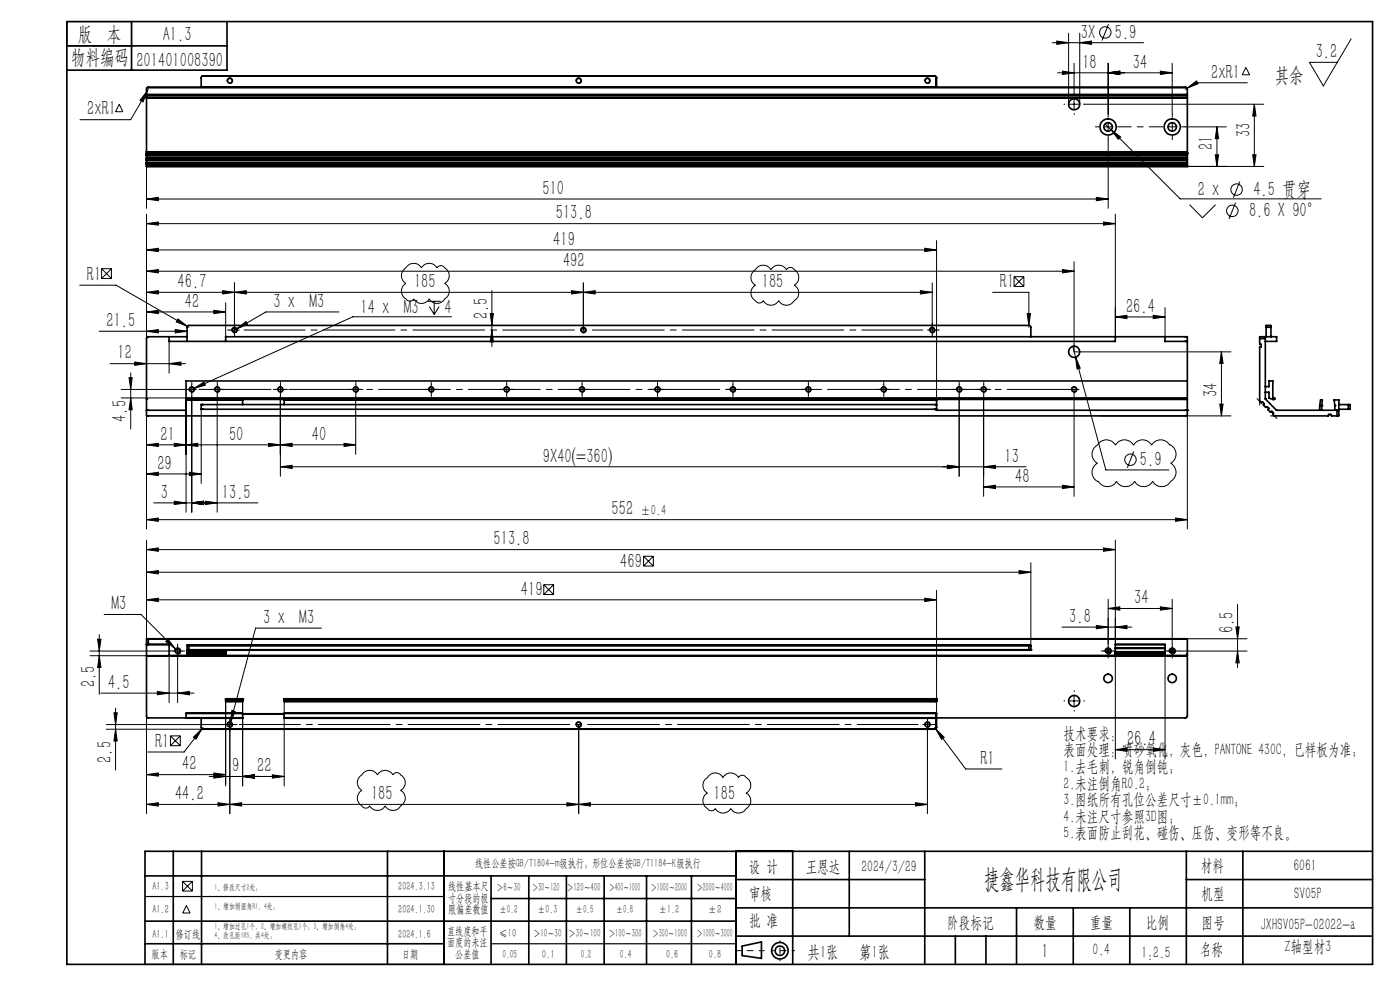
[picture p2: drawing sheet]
<svg xmlns="http://www.w3.org/2000/svg" width="297mm" height="210mm" viewBox="0 0 297 210" stroke-linecap="round" stroke-linejoin="round" font-family="sans-serif">
<g fill="none" stroke="#000" stroke-width=".21">
<path d="M31.3 19.3l-1 2.3-.6-.3zM31.3 19.3l-3.6 6.1h-10.7M31.5 18.9l-.2 .4M48.2 17.3a.59 .59 0 0 1 .5-.8 .59 .59 0 0 1 .6 .7 .59 .59 0 0 1-.7 .5M122.2 17.3a.6 .6 0 0 1 .5-.8 .6 .6 0 0 1 .6 .7 .6 .6 0 0 1-.7 .5M196.2 17.3a.59 .59 0 0 1 .5-.8 .59 .59 0 0 1 .6 .7 .59 .59 0 0 1-.7 .5M223.2 9.1h19.4M224.2 8.7l2.5 .4-2.5 .3zM224.4 15.4h24.3M225.4 15.1l2.5 .3-2.5 .4zM226.7 7v15.1M227.9 13.4v6.5"/>
<path d="M229.1 9.1l2.5-.4v.7zM229.1 7v15.1M235.1 15.4l2.5-.3v.7zM235.1 13.4v10.8M235.2 5.1l-1.4 3.5M246.2 15.1l2.5 .3-2.5 .4zM248.7 13.4v10.8M251.8 18.7l2-1.5 .4 .6zM251.8 18.7l-.3 .2M264.3 14.3l.8 1.6h-1.6zM264.6 17.6h-10.8l-2 1.1M286.6 8.2l-5.9 10-2.9-5h5.9"/>
<path d="M25.3 22.1l.8 1.6h-1.6zM31.1 32.2v12M226.9 22.1h2M227.9 21.1v2M230 22.1h38.1M234.1 26.9h2M234.4 26.3l1.3 1.2M235.1 25.9v2M235.1 29.6v14.6M235.7 27.5l2 1.6-.5 .5zM235.7 27.5l14.7 14.7h29.9M251.4 26.9h8.8"/>
<path d="M251.9 35.3h16.2M257.8 32.8h.7l-.3 2.5zM258.2 26.9v8.4M258.2 26.9l.3 2.5h-.7zM263 38.5l-1.3 3.4M265.7 32.8h.8l-.4 2.5zM266.1 22.1v13.2M266.1 22.1l.4 2.5h-.8zM21.6 59.1h2M21.6 57v2.1M21.6 57h2M21.6 57l2 2.1"/>
<path d="M23.6 57v2.1M23.6 57l-2 2.1M31.1 57.5l2.5-.3v.7zM31.1 57.5h196.8M31.1 47.4l2.5-.3v.7zM31.1 53l2.5-.3v.7zM31.1 45.4v26.4M31.1 47.4h205.5M31.1 53h167.6M31.1 42.2l2.5-.3v.7zM31.1 42.2h204M49.7 60v11"/>
<path d="M85.9 56.9a1.99 1.99 0 0 1 3.5-.1 1.89 1.89 0 0 1 3.3 0 1.05 1.05 0 0 1 1.8 .1 1.86 1.86 0 0 1-.2 3.2 1.96 1.96 0 0 1-.1 3.5 1.86 1.86 0 0 1-3.1-.2 1.86 1.86 0 0 1-3.3 0l-.1 .1a1.07 1.07 0 0 1-1.8-.2 1.9 1.9 0 0 1 .2-3.2 1.88 1.88 0 0 1-.2-3.2zM123.8 60v10M159.8 57.6l.3-.3a1.99 1.99 0 0 1 3.4-.1 1.89 1.89 0 0 1 3.3 0 1.05 1.05 0 0 1 1.9 .1 1.9 1.9 0 0 1-.2 3.2 1.99 1.99 0 0 1-.1 3.5 1.86 1.86 0 0 1-3.2-.2 1.86 1.86 0 0 1-3.3 0v.1a1.07 1.07 0 0 1-1.8-.2 1.9 1.9 0 0 1 .2-3.2 1.89 1.89 0 0 1-.5-2.9zM196.2 52.7l2.5 .3-2.5 .4zM197.8 60v10M198.7 51v34.9M215.1 58.7v2.1M215.1 58.7h2.1M215.1 58.7l2.1 2.1M217.2 58.7v2.1M217.2 58.7l-2.1 2.1M225.4 57.2l2.5 .3-2.5 .4z"/>
<path d="M227.9 55.5v19.1h33.2M232.6 41.9l2.5 .3-2.5 .4zM234.1 47.1l2.5 .3-2.5 .4zM236.6 45.4v26M252.3 43.4l2.8 2.8 2.8-2.8M262.1 43l-1.4 3.5M16.9 60.5h7.7l15.1 8.7M21 70.3h18.7M23.4 77.1h16M27.7 79.1v11.9M28.6 76.8l2.5 .3-2.5 .4zM31.1 66.2l2.5-.4v.7z"/>
<path d="M31.1 70.3l2.5-.4v.7zM31.1 62l2.5-.3v.7zM31.1 66.2h16.8M31.1 62h166.7M35.9 77.1l2.5-.3v.7zM35.9 72.5v6.7M37.2 69.9l2.5 .4-2.5 .3zM37.7 67.7l2 1.5-2.3-.9zM39.7 69.2l.4 .2M45.4 65.8l2.5 .4-2.5 .3zM47.2 61.7l2.5 .3-2.5 .4zM47.9 64.2v7.2"/>
<path d="M48.8 70h2M49.2 70.2a.6 .6 0 0 1 .5-.8 .6 .6 0 0 1 .7 .7 .6 .6 0 0 1-.8 .5M49.7 62l2.5-.3v.7zM50.2 69.8l2-1.6 .3 .6zM50.2 69.8l-.9 .5M71.9 66.2h-15.5l-6.2 3.6M90.7 63.9h2.8M91.1 65l1 1.7M92.1 63.9v2.8M93.2 65l-1.1 1.7M95.8 67.2h-20.9l-33.8 15.2M104 66.5h.7l-.3 2.5z"/>
<path d="M104.4 70l.3 2.5h-.7zM104.4 61.7v11.8M121.2 61.7l2.6 .3-2.6 .4zM123.2 70.2a.6 .6 0 0 1 .5-.8 .6 .6 0 0 1 .7 .7 .6 .6 0 0 1-.8 .5M123.8 62l2.5-.3v.7zM195.3 61.7l2.5 .3-2.5 .4zM197.2 70.2a.61 .61 0 0 1 .5-.8 .61 .61 0 0 1 .7 .7 .61 .61 0 0 1-.8 .5M210.6 62h7.7v7.4M215.1 60.8h2.1M217.9 66.5h.7l-.3 2.5zM227.6 73.5l.6 2.3M228.2 75.8l1 2.3-.7 .2z"/>
<path d="M228.2 75.8l6.4 23.9h13.4M236.6 67.2l2.5-.3v.7zM236.6 67.2h10.6M244.7 66.9l2.5 .3-2.5 .4zM247.2 65.3v6.1M259.1 74.6v13.6M259.1 74.6l.4 2.5h-.7zM25.7 82.6h13.5M25.7 84.4h13.8M27.4 80.1h.6l-.3 2.5zM27.7 84.4l.3 2.5h-.6zM31.1 94.4l2.5-.4v.7z"/>
<path d="M31.1 87v25.2M31.1 94.4h44.4M37 94l2.5 .4-2.5 .3zM39.5 94.4l2.5-.4v.7zM39.5 84.7v23.9M39.7 82.6h2M40.1 82.8a.6 .6 0 0 1 .5-.8 .6 .6 0 0 1 .7 .7 .6 .6 0 0 1-.8 .5M40.7 84.1v24.5M40.7 81.6v2M41.1 82.4l2.2-1.3 .3 .6zM41.1 82.4l-.9 .4M42.7 86.8v15.7"/>
<path d="M45.5 82.8a.6 .6 0 0 1 .5-.8 .6 .6 0 0 1 .7 .7 .6 .6 0 0 1-.8 .5M46.1 84.1v24.5M57 94l2.5 .4-2.5 .3zM58.9 82.8a.61 .61 0 0 1 .5-.8 .61 .61 0 0 1 .7 .7 .61 .61 0 0 1-.8 .5M59.5 94.4l2.5-.4v.7zM59.5 84.1v16.9M59.5 99l2.5-.3v.7zM73 94l2.5 .4-2.5 .3zM74.9 82.8a.6 .6 0 0 1 .5-.8 .6 .6 0 0 1 .7 .7 .6 .6 0 0 1-.8 .5M75.5 84.1v12.3M90.9 82.8a.6 .6 0 0 1 .5-.8 .6 .6 0 0 1 .7 .7 .6 .6 0 0 1-.8 .5M106.9 82.8a.61 .61 0 0 1 .5-.8 .61 .61 0 0 1 .7 .7 .61 .61 0 0 1-.8 .5"/>
<path d="M122.9 82.8a.6 .6 0 0 1 .5-.8 .6 .6 0 0 1 .7 .7 .6 .6 0 0 1-.8 .5M138.9 82.8a.61 .61 0 0 1 .5-.8 .61 .61 0 0 1 .7 .7 .61 .61 0 0 1-.8 .5M154.9 82.8a.6 .6 0 0 1 .5-.8 .6 .6 0 0 1 .7 .7 .6 .6 0 0 1-.8 .5M170.9 82.8a.61 .61 0 0 1 .5-.8 .61 .61 0 0 1 .7 .7 .61 .61 0 0 1-.8 .5M186.9 82.8a.6 .6 0 0 1 .5-.8 .6 .6 0 0 1 .7 .7 .6 .6 0 0 1-.8 .5M201 98.7l2.5 .3-2.5 .4zM202.9 82.8a.61 .61 0 0 1 .5-.8 .61 .61 0 0 1 .7 .7 .61 .61 0 0 1-.8 .5M203.5 84.1v16.9M208.1 82.8a.6 .6 0 0 1 .5-.8 .6 .6 0 0 1 .7 .7 .6 .6 0 0 1-.8 .5M208.7 99l2.5-.3v.7zM208.7 84.1v21.2M217.7 99h-158.2"/>
<path d="M227.3 82.8a.6 .6 0 0 1 .5-.8 .6 .6 0 0 1 .7 .7 .6 .6 0 0 1-.8 .5M227.9 82.6v22.7M232.2 95l.4-.5a2.3 2.3 0 0 1 4-.1 2.2 2.2 0 0 1 3.9 0 2.17 2.17 0 0 1 3.8 0 2.2 2.2 0 0 1 3.8 0 2.15 2.15 0 0 1 1.4 1.9 2.15 2.15 0 0 1-1.1 2 2.27 2.27 0 0 1-.2 4 2.21 2.21 0 0 1-3.7-.2 2.17 2.17 0 0 1-3.8 0 2.2 2.2 0 0 1-3.8 0 2.2 2.2 0 0 1-3.9 0 2.12 2.12 0 0 1-1.3-1.8 2.12 2.12 0 0 1 1.1-2 2.2 2.2 0 0 1-.6-3.3zM233.4 88.2h27.7M240.5 95.8l-1.4 3.4M251.9 84.7v27.5M258.8 85.7h.7l-.4 2.5zM266.7 84.6l.5 .6M267.2 85.1v.8M269.5 88.2h.9M270.3 88.2l.6 .6M31.1 100.5l2.5-.3v.7z"/>
<path d="M31.1 100.5h11.6M31.1 116.6l2.5-.4v.7zM31.1 114.6v22.1M31.1 116.6h205.5M31.1 110.2l2.5-.3v.7zM31.1 110.2h220.8M32.6 106.7h22.1M37 106.3l2.5 .4-2.5 .3zM40.2 100.2l2.5 .3-2.5 .4zM40.7 106.7l2.5-.4v.7zM43.6 106.3l2.5 .4-2.5 .3zM136.5 118v2.1"/>
<path d="M136.5 118h2.1M136.5 118l2.1 2.1M138.6 118v2.1M138.6 118l-2.1 2.1M208.7 103.3l2.5-.4v.7zM208.7 103.3h19.2M218.7 119.4v17.6M225.4 102.9l2.5 .4-2.5 .3zM234.1 116.2l2.5 .4-2.5 .3zM236.6 114.6v22.1M249.4 109.9l2.5 .3-2.5 .4zM19.1 139.1h16.8v9.9"/>
<path d="M19.1 138.1h17.1M20.7 135.6h.7l-.3 2.5zM21.1 139.1l.3 2.5h-.7zM21.1 134.6v12.7M22.1 130.3h7.8l8.3 8.3M31.1 127.2l2.5-.3v.7zM31.1 121.4l2.5-.4v.7zM31.1 127.2h167.6M31.1 121.4h187.6M35.7 135.6l1.5 2-2-1.5zM36.7 138.1h2M37 138.3a.7 .7 0 0 1 .6-.9 .7 .7 0 0 1 .8 .8 .7 .7 0 0 1-.9 .6"/>
<path d="M37.7 139.6v9.4M37.7 137.1v2M68.2 133.2h-14l-5.3 20M115.4 126.1h2M115.4 124v2.1M115.4 124h2M115.4 124l2 2.1M117.4 124v2.1M117.4 124l-2 2.1M136.5 120.1h2.1M196.2 126.9l2.5 .3-2.5 .4zM198.7 125.2v26.2"/>
<path d="M216.2 121l2.5 .4-2.5 .3zM225.3 133h14.8M232.6 132.7l2.5 .3-2.5 .4zM234.1 138.1h2M234.4 138.3a.71 .71 0 0 1 .6-.9 .71 .71 0 0 1 .8 .8 .71 .71 0 0 1-.9 .6M235.1 129.1l2.5-.4v.7zM235.1 127.1v9.5M235.1 137.1v2M235.1 129.1h13.6M236.6 139.1v21.9M236.6 133l2.5-.3v.7zM246.2 128.7l2.5 .4-2.5 .3z"/>
<path d="M247.2 139.1v21.9M247.7 138.1h2M248 138.3a.7 .7 0 0 1 .6-.9 .7 .7 0 0 1 .8 .8 .7 .7 0 0 1-.9 .6M248.7 127.1v9.5M248.7 137.1v2M250.2 138.1h14.3M251.9 135.5h12.6M262.2 133h.7l-.4 2.5zM262.5 138.1l.4 2.5h-.7zM262.5 128.2v13.4M21.4 147h19.8M22.5 153.7h27.8"/>
<path d="M22.5 154.7h20.6M24.2 151.2h.7l-.4 2.5zM24.5 154.7l.4 2.5h-.7zM24.5 150.2v13.2M31.1 151.9v20.7M33.4 146.7l2.5 .3-2.5 .4zM36.2 158.2h2M36.2 156.1v2.1M36.2 156.1h2M36.2 156.1l2 2.1M37.7 147l2.5-.3v.7zM38.2 156.1v2.1"/>
<path d="M38.2 156.1l-2 2.1M41 156.4l1.8-1.8-1.2 2.2zM42.8 154.6l-3.7 4.9h-7.8M43.1 154.3l-.3 .3M47.9 148.8v17.9M48.2 153.8a.6 .6 0 0 1 .6-.7 .6 .6 0 0 1 .6 .7 .6 .6 0 0 1-.8 .5M48.8 152.7v19.9M48.9 153.2l-.3 1M49.2 150.7l.7 .2-1 2.3zM51.5 148.4v18.3M60.3 148.8v17.9M122.2 153.8a.61 .61 0 0 1 .5-.7 .61 .61 0 0 1 .7 .7 .61 .61 0 0 1-.8 .5"/>
<path d="M122.8 153.7v18.9M196.2 153.8a.6 .6 0 0 1 .5-.7 .6 .6 0 0 1 .7 .7 .6 .6 0 0 1-.8 .5M196.7 153.7v18.9M198.3 154.3l.2 .3M198.5 154.6l1.8 1.8-.6 .4zM198.5 154.6l6.4 8.5h7.6M226.9 148.7h2M227.9 147.7v2M236.6 159l2.5-.3v.7zM236.6 159h10.6M244.7 158.7l2.5 .3-2.5 .4zM31.1 170.6l2.5-.3v.7z"/>
<path d="M31.1 170.6h165.6M31.1 164.3l2.5-.3v.6zM31.1 164.3h16.8M44.4 164.7h15.9M45.4 164.4l2.5 .3-2.5 .4zM45.4 164l2.5 .3-2.5 .3zM46.2 170.3l2.6 .3-2.6 .4zM48.8 170.6l2.5-.3v.7zM51.5 164.7l2.5-.3v.7zM57.8 164.4l2.5 .3-2.5 .4zM76.3 164.7l.3-.2a1.98 1.98 0 0 1 3.5-.1 1.86 1.86 0 0 1 3.3 0 1.02 1.02 0 0 1 1.8 .1 1.86 1.86 0 0 1-.2 3.2 1.96 1.96 0 0 1-.1 3.4 1.9 1.9 0 0 1-3.2-.2 1.89 1.89 0 0 1-3.3 0 1.02 1.02 0 0 1-1.8-.1 1.87 1.87 0 0 1 .2-3.1 1.89 1.89 0 0 1-.5-3zM120.3 170.3l2.5 .3-2.5 .4z"/>
<path d="M122.8 170.6l2.5-.3v.7zM149.6 165.3l.3-.2a1.92 1.92 0 0 1 3.5-.1 1.89 1.89 0 0 1 3.3 0 1.02 1.02 0 0 1 1.8 .1 1.86 1.86 0 0 1-.2 3.1 1.96 1.96 0 0 1-.1 3.5 1.9 1.9 0 0 1-3.2-.2 1.89 1.89 0 0 1-3.3 0 1.02 1.02 0 0 1-1.8-.1 1.87 1.87 0 0 1 .2-3.2 1.9 1.9 0 0 1-.5-2.9zM194.2 170.3l2.5 .3-2.5 .4zM38.7 189h2.1M38.7 187v2M38.7 187h2.1M38.7 187l2.1 2M39.5 192.1l.8 1.6h-1.5zM40.8 187v2M40.8 187l-2.1 2"/>
<circle cx="234.5" cy="6.9" r="1.21"/>
<circle cx="261.4" cy="44.7" r="1.22"/>
<circle cx="262.3" cy="40.2" r="1.21"/>
<circle cx="239.8" cy="97.5" r="1.21"/>
</g>
<g fill="none" stroke="#000" stroke-width=".35">
<path d="M14.2 4.6h277v200h-277zM14.2 9.7h34M27.9 4.6v10.3M31.2 18.6l-.1 .2v1.2M31.2 18.6h220.5M42.7 18.5h.1M42.7 18.5h155.9M42.9 16.1l-.2 .3v2.1M42.9 16.1h155.4M43.1 16.1h-.2M48.2 4.6v10.3h-34M198.3 16.1l.3 .3"/>
<path d="M198.3 16.1h.1M198.3 16.1l.3 .2M198.6 18.5h.1M198.6 16.4l.1 .1M198.6 16.4v2.1M198.6 16.3v.1M198.6 16.3l.1 .2M198.7 16.5v2M251.7 18.6l.2 .3v1.1M31.1 32.2h220.8zM31.1 20.7v.1M31.1 20v.1"/>
<path d="M31.1 20.6v.1M31.1 20.1v.1M31.1 32.5h.1M31.1 32.9v.1M31.1 32.7v.1M31.1 33.9v.1M31.1 33.7v.1M31.1 34.5h220.8zM31.1 34.9v.1M31.1 34.7v.1M31.1 35.3h.1M31.1 20.2v.4"/>
<path d="M31.1 20.8v11.9M31.1 32.8v.1M31.1 33v.7M31.1 33.8v.1M31.1 34v.7M31.1 34.8v.1M31.1 35v.3M31.1 32.5h220.8M31.1 33.5h220.8M31.1 20.8h220.8M31.1 20.7h220.8M31.1 20.1h220.8"/>
<path d="M31.1 20h220.8M31.1 20.6h220.8M31.1 20.2h220.8M31.1 32.7h220.8M31.1 33h220.8M31.1 32.9h220.8M31.1 32.8h220.8M31.1 33.7h220.8M31.1 34h220.8M31.1 33.9h220.8M31.1 33.8h220.8M31.1 34.7h220.8"/>
<path d="M31.1 35h220.8M31.1 34.9h220.8M31.1 35.3h220.8M31.1 34.8h220.8M251.9 20.7v.1M251.9 20v.1M251.9 20.6v.1M251.9 20.1v.1M251.9 32.5h.1M251.9 32.9v.1M251.9 32.7v.1M251.9 33.5h.1"/>
<path d="M251.9 33.9v.1M251.9 33.7v.1M251.9 34.9v.1M251.9 34.7v.1M251.9 35.3h.1M251.9 20.2v.4M251.9 20.8v11.9M251.9 32.8v.1M251.9 33v.7M251.9 33.8v.1M251.9 34v.7M251.9 34.8v.1"/>
<path d="M251.9 35v.3M35.9 71.4v.1M35.9 72.4h.1M35.9 72.4v.1M35.9 72.4h200.7M35.9 71.5v.9M39.7 71.4l-8.5 .1-.1 16.7h.1M39.7 71.4v.1M39.7 72.4h.1M47.9 72.4h.1M47.9 71.4v.1M47.9 71.4h.1"/>
<path d="M47.9 71.4h203.7M47.9 71.5v.9M218.7 71.4v-2l-.3-.4h-178.4l-.3 .3v3.1M236.6 72.4h.1M236.6 71.4v.1M236.6 72.4v.1M236.6 71.5v.9M247.2 72.4h.1M247.2 71.4v.1M247.2 72.4v.1M247.2 72.4h4.4M247.2 71.5v.9"/>
<path d="M251.5 72.4h.1M251.6 71.4l-.1 .1M251.6 71.4h.3v13M251.6 72.4l.3 .1M267.2 71.8v1.2l.3 .1v.5l-.3 .1v11.5l.3 .2 .4-.1 .3 .3-.2 .4 .5 .4 .4-.1 .3 .3-.2 .4 .5 .4 .3-.1 .4 .3-.2 .3 .3 .3h11.5l.1-.3h.5l.1 .3h1.1M267.2 71.8l.1-.4h3.5v1l-2.4 .1M267.2 71.8h1.2M268.4 71.4v.4M268.4 71.8v12.8M268.6 69.4v2M268.6 69.4v-.4h1v.4M268.6 69.4h1"/>
<path d="M269.6 71.4h.1M269.6 69.4v2M31.1 87h.1M31.1 84.6h.1M31.2 88.2h220.5M31.5 88.2h-.3M39.5 84.8v.1M39.5 84.9v2.1h-8.4M39.5 84.4v.3h212.4M39.5 84.4h.1M39.5 80.8v3.6M39.5 80.8h.1"/>
<path d="M39.5 84.4h212.4M39.5 80.8h212.4M39.5 84.8h12M42.7 86.8h.2M42.7 85.8h.2M42.7 86.8h.1M42.7 85.8h.1M42.7 85.8v1M42.9 85.8l155.8 .1M42.9 85.8l.2 .1M43.1 86.8h-.2M51.5 85.8h.1"/>
<path d="M51.5 84.8v.1M51.5 84.9v.9M60.3 85.8h.1M60.3 84.8h138.3l.1 1.1M60.3 84.8v.1M60.3 84.9v.9M198.6 87h53.3M198.7 86.7l-155.8 .1M198.7 86.7v.3M198.7 87h.1M198.7 85.9v.8M251.5 88.2h.2"/>
<path d="M251.9 84.4v3.8h-.2M251.9 87h.1M251.9 84.4h.1M251.9 80.8h.1M268.4 84.6l2.4 2.4h12.8M268.4 84.6h.1M268.4 83.2h.8v1.2l.8 .3M270 80.8h-.8v1.2h-.8M270 80.8v3.6h.4v.3h-.4M270 84.7h.1M270 80.8h.1M280 86l-.1 1"/>
<path d="M280 86h.1M280.4 86h.1M280.4 86v1M280.5 84.8h-.4l-.1 1.2M280.5 84.9h.1M280.5 84.9l-.1 1.1M283.1 84.8h.1M283 84.9l.2 1.1M283.1 84.8h.9M283.2 86l-.1 1M283.2 86h.1M283.6 87h.4"/>
<path d="M283.6 87v1.2M284 84.9v3.3h-.4M284 84.9h.1M284 85.8h2M286 86.8h-2M286 85.8h.4v1h-.4M286 85.8v1M31.1 136.7h.4M31.1 139.1h.1M31.1 139.1h220.8M31.1 136.7h4.8M31.2 135.5l220.7 .1"/>
<path d="M31.2 135.5l.3 .1M31.2 135.5h-.1l.1 16.7 20.3 .1M31.5 136.7h4.4v2.4M31.5 135.6h220.4M31.5 135.6v1.1M35.9 139.1h.1M35.9 139.1h3.8M39.7 136.9h.4M39.7 137.9h.1M39.7 136.9h.1M39.7 139.1h.1M39.7 136.9v2.2"/>
<path d="M39.7 136.9h178.9M39.7 138.3h8.2M39.7 138.7h8.2M39.7 138.2h8.2M39.7 138.4h8.2M39.8 137.9h178.5M40.1 137.8l-.3 .1M40.1 136.9v.9M40.1 136.9h178.2M40.1 137.8h178.2M47.9 137.9h.1M47.9 139.1h.1"/>
<path d="M47.9 137.9v1.2M47.9 137.9h170.7M47.9 139.1h188.7M218.3 136.9h.3M218.3 137.8h.4M218.3 137.8v.1M218.3 137.9h.3M218.3 136.9v.9M218.6 136.9h-.3M218.6 136.9h.1M218.6 136.9l.1 .1M218.6 137.9h.1"/>
<path d="M218.7 137.8l-.1 .1M218.7 137.8h.1M218.7 137v.8M234.6 138.2h.9M234.6 138.3h.9M234.6 138.4h.9M236.6 139.1h.1M236.6 139.1v-2.4h10.6v2.4M236.6 137.5h10.6M236.6 138.3h10.6M236.6 138.7h10.6M236.6 138.2h10.6"/>
<path d="M236.6 136.7h10.6M236.6 138.4h10.6M247.2 139.1h.1M247.2 139.1h4.4M248.2 138.3h.9M248.2 138.2h.9M248.2 138.4h.9M251.6 139.1h-.1M251.9 138.7l-.3 .4M251.9 135.6v16.4l-.3 .3h-52.9M251.9 139.1h.1M39.5 151.3h.1"/>
<path d="M39.5 152.3h.1M39.5 151.3v1M39.5 151.3h12M42.7 152.3v.1M42.7 152.4v2l.2 .2M42.9 154.6l155.4 .1M42.9 154.6h155.4M47.9 148.4h3.6zM47.9 148.8h3.6M47.9 148.3h.1M47.9 148.3h3.6M47.9 148.3v.5"/>
<path d="M51.5 151.3h.1M51.5 152.3h.1M51.5 152.3l-8.8 .1M51.5 148.3h.1M51.5 148.3v.5M51.5 151.3v1M51.5 151.4h8.8M60.3 148.8h138.3M60.3 151.3h.1M60.3 152.3h.1M60.3 152.3l138.3 .1M60.3 148.3h.1"/>
<path d="M60.3 148.3v.5M60.3 151.3v1M60.3 151.3h138.3M60.3 152.3h138.3M60.3 148.3h138.3M198.3 154.6v.1M198.6 148.4l.1 .1-.1-.1M198.6 148.4h.1M198.6 148.4h-138.3h138.3M198.6 151.3l.1 .1M198.6 152.3h.1M198.6 148.3h.1"/>
<path d="M198.6 152.3v.1M198.6 152.4h.1M198.6 154.5l-.3 .1M198.6 148.2l.2 .1M198.6 148.2v.1M198.6 148.2l-138.3 .1M198.6 148.8h.1M198.6 151.3h.1M198.6 148.3v.5M198.6 151.3v1M198.6 152.4v2.1M198.6 154.5h.1"/>
<path d="M198.6 154.5l-.3 .2M198.7 148.7l-.1 .1M198.7 152.2l-.1 .1M198.7 152.2v.2M198.7 154.3l-.1 .2M198.7 148.6h.1M198.7 148.3h.1M198.7 148.3v.4M198.7 151.4v.8M198.7 152.4v1.9M198.8 148.6l-.1 .1M198.8 148.3v.3"/>
<path d="M30.8 195.4h125.4M30.8 185.8h125.4M36.8 180.6v24M42.8 180.6v24M82.2 180.6v24M94.2 180.6v24M104.2 185.8v18.8M104.2 190.6h52M112.2 185.8v18.8M120.2 185.8v18.8M128.2 185.8v18.8M137.2 185.8v18.8"/>
<path d="M146.7 185.8v18.8M156.2 180.6v24M156.2 186.6h40M156.2 198.6h135M156.2 192.6h135M168.2 180.6v24M180.2 180.6v18M196.2 180.6v24M202.7 198.6v6M209.2 198.6v6M215.7 192.6v12M227.7 192.6v12"/>
<path d="M239.7 192.6v12M251.7 186.6h39.5M251.7 180.6v24M263.7 180.6v24M291.2 180.6h-260.4v24M30.8 200.2h63.4M157.4 200.7l4.1-.9v3.5l-4.1-.6z"/>
<circle cx="48.8" cy="17.1" r=".51"/>
<circle cx="122.8" cy="17.1" r=".51"/>
<circle cx="196.8" cy="17.1" r=".51"/>
<circle cx="227.9" cy="22.1" r="1.18"/>
<circle cx="235.1" cy="26.9" r=".9"/>
<circle cx="235.1" cy="26.9" r="1.72"/>
<circle cx="248.7" cy="26.9" r=".89"/>
<circle cx="248.7" cy="26.9" r="1.71"/>
<circle cx="49.7" cy="70" r=".5"/>
<circle cx="123.8" cy="70" r=".5"/>
<circle cx="197.8" cy="70" r=".5"/>
<circle cx="227.9" cy="74.6" r="1.18"/>
<circle cx="40.7" cy="82.6" r=".5"/>
<circle cx="46.1" cy="82.6" r=".5"/>
<circle cx="59.5" cy="82.6" r=".5"/>
<circle cx="75.5" cy="82.6" r=".5"/>
<circle cx="91.5" cy="82.6" r=".5"/>
<circle cx="107.5" cy="82.6" r=".51"/>
<circle cx="123.5" cy="82.6" r=".5"/>
<circle cx="139.5" cy="82.6" r=".5"/>
<circle cx="155.5" cy="82.6" r=".5"/>
<circle cx="171.5" cy="82.6" r=".5"/>
<circle cx="187.5" cy="82.6" r=".5"/>
<circle cx="203.5" cy="82.6" r=".5"/>
<circle cx="208.7" cy="82.6" r=".5"/>
<circle cx="227.9" cy="82.6" r=".5"/>
<circle cx="37.7" cy="138.1" r=".5"/>
<circle cx="235.1" cy="138.1" r=".5"/>
<circle cx="248.7" cy="138.1" r=".5"/>
<circle cx="48.8" cy="153.7" r=".5"/>
<circle cx="122.8" cy="153.7" r=".5"/>
<circle cx="196.7" cy="153.7" r=".5"/>
<circle cx="227.9" cy="148.7" r="1.18"/>
<circle cx="235.1" cy="143.9" r=".9"/>
<circle cx="248.7" cy="143.9" r=".89"/>
<circle cx="165.5" cy="201.7" r="1.74"/>
<circle cx="165.5" cy="201.7" r="1"/>
</g>
<path d="M162.1 201.7h-6" fill="none" stroke="#000" stroke-width=".21" stroke-dasharray="15.2 1.3 1.3 1.3" stroke-dashoffset="14.1"/>
<path d="M168.5 201.7h-4.8" fill="none" stroke="#000" stroke-width=".21" stroke-dasharray="15.2 1.3 1.3 1.3" stroke-dashoffset="14.7"/>
<path d="M165.5 199.6v4.2" fill="none" stroke="#000" stroke-width=".21" stroke-dasharray="15.2 1.3 1.3 1.3" stroke-dashoffset="15"/>
<path d="M14.2 4.6h13.7v5.1h-13.7zM30.8 190.2h63.4M30.8 204.6h63.4M104.2 200.2h52" fill="none" stroke="#000" stroke-width=".25"/>
<g fill="none" stroke="#000" stroke-width=".21" stroke-dasharray="15.2 1.3 1.3 1.3">
<path d="M225.9 22.1h-.2M227.9 20.1v-.2M227.9 24.1v.2M229.9 22.1h.2M233.1 26.9h-.7M235.1 24.9v-.7M235.1 28.9v.7M248.7 26.9v-1M248.7 26.9h-1M248.7 26.9v1M248.7 26.9h1M248.7 24.9v-.7"/>
<path d="M248.7 28.9v.7M250.7 26.9h.7M48.8 70h-.5M49.8 69v-.5M49.8 71v.5M197.8 70v-1M197.8 70h-1M197.8 70v1M197.8 70h1M197.8 69v-.5M197.8 71v.5M198.8 70h.5"/>
<path d="M39.7 82.6h-.5M40.7 81.6v-.5M40.7 83.6v.5M45.1 82.6h-.5M46.1 82.6v-1M46.1 82.6h-1M46.1 82.6v1M46.1 82.6h1M46.1 81.6v-.5M46.1 83.6v.5M47.1 82.6h.5M58.5 82.6h-.5"/>
<path d="M59.5 82.6v-1M59.5 82.6h-1M59.5 82.6v1M59.5 82.6h1M59.5 81.6v-.5M59.5 83.6v.5M60.5 82.6h.5M74.5 82.6h-.5M75.5 82.6v-1M75.5 82.6h-1M75.5 82.6v1M75.5 82.6h1"/>
<path d="M75.5 81.6v-.5M75.5 83.6v.5M76.5 82.6h.5M90.5 82.6h-.5M91.5 82.6v-1M91.5 82.6h-1M91.5 82.6v1M91.5 82.6h1M91.5 81.6v-.5M91.5 83.6v.5M92.5 82.6h.5M106.5 82.6h-.5"/>
<path d="M107.5 82.6v-1M107.5 82.6h-1M107.5 82.6v1M107.5 82.6h1M107.5 81.6v-.5M107.5 83.6v.5M108.5 82.6h.5M122.5 82.6h-.5M123.5 82.6v-1M123.5 82.6h-1M123.5 82.6v1M123.5 82.6h1"/>
<path d="M123.5 81.6v-.5M123.5 83.6v.5M124.5 82.6h.5M138.5 82.6h-.5M139.5 82.6v-1M139.5 82.6h-1M139.5 82.6v1M139.5 82.6h1M139.5 81.6v-.5M139.5 83.6v.5M140.5 82.6h.5M154.5 82.6h-.5"/>
<path d="M155.5 82.6v-1M155.5 82.6h-1M155.5 82.6v1M155.5 82.6h1M155.5 81.6v-.5M155.5 83.6v.5M156.5 82.6h.5M170.5 82.6h-.5M171.5 82.6v-1M171.5 82.6h-1M171.5 82.6v1M171.5 82.6h1"/>
<path d="M171.5 81.6v-.5M171.5 83.6v.5M172.5 82.6h.5M186.5 82.6h-.5M187.5 82.6v-1M187.5 82.6h-1M187.5 82.6v1M187.5 82.6h1M187.5 81.6v-.5M187.5 83.6v.5M188.5 82.6h.5M202.5 82.6h-.5"/>
<path d="M203.5 82.6v-1M203.5 82.6h-1M203.5 82.6v1M203.5 82.6h1M203.5 81.6v-.5M203.5 83.6v.5M204.5 82.6h.5M207.7 82.6h-.5M208.7 82.6v-1M208.7 82.6h-1M208.7 82.6v1M208.7 82.6h1"/>
<path d="M208.7 81.6v-.5M208.7 83.6v.5M209.7 82.6h.5M36.7 138.1h-.5M37.7 137.1v-.5M37.7 139.1v.5M38.7 138.1h.5M234.1 138.1h-.5M235.1 137.1v-.5M235.1 139.1v.5M236.1 138.1h.5M247.7 138.1h-.5"/>
<path d="M248.7 137.1v-.5M248.7 139.1v.5M249.7 138.1h.5M47.8 153.7h-.5M48.8 152.7v-.5M48.8 154.7v.5M196.8 153.7v-1M196.8 153.7h-1M196.8 153.7v1M196.8 153.7h1M196.8 152.7v-.5M196.8 154.7v.5"/>
<path d="M197.8 153.7h.5M225.9 148.7h-.2M227.9 146.7v-.2M227.9 150.7v.2M229.9 148.7h.2"/>
</g>
<path d="M237.1 26.9h9.6" fill="none" stroke="#000" stroke-width=".21" stroke-dasharray="15.2 1.3 1.3 1.3" stroke-dashoffset="12.3"/>
<path d="M41.7 82.6h187.7" fill="none" stroke="#000" stroke-width=".21" stroke-dasharray="15.2 1.3 1.3 1.3" stroke-dashoffset="-.5"/>
<path d="M51.8 70h144M50.8 153.7h144" fill="none" stroke="#000" stroke-width=".21" stroke-dasharray="15.2 1.3 1.3 1.3" stroke-dashoffset="2.3"/>
<g fill="#000">
<path d="M246.2 15.1l2.5 .3-2.5 .4zM235.1 15.4l2.5-.3v.7zM235.1 15.4l2.5-.3v.7zM225.4 15.1l2.5 .3-2.5 .4z"/>
<path d="M266.1 22.1l.4 2.5h-.8zM265.7 32.8h.8l-.4 2.5zM258.2 26.9l.3 2.5h-.7zM257.8 32.8h.7l-.3 2.5z"/>
<path d="M232.6 41.9l2.5 .3-2.5 .4zM31.1 42.2l2.5-.3v.7z"/>
<path d="M35.9 77.1l2.5-.3v.7zM28.6 76.8l2.5 .3-2.5 .4zM37 94l2.5 .4-2.5 .3zM31.1 94.4l2.5-.4v.7zM40.7 106.7l2.5-.4v.7zM37 106.3l2.5 .4-2.5 .3zM43.6 106.3l2.5 .4-2.5 .3zM40.7 106.7l2.5-.4v.7zM57 94l2.5 .4-2.5 .3zM39.5 94.4l2.5-.4v.7zM73 94l2.5 .4-2.5 .3zM59.5 94.4l2.5-.4v.7zM208.7 99l2.5-.3v.7zM201 98.7l2.5 .3-2.5 .4zM45.4 65.8l2.5 .4-2.5 .3zM31.1 66.2l2.5-.4v.7zM244.7 66.9l2.5 .3-2.5 .4zM236.6 67.2l2.5-.3v.7zM37.2 69.9l2.5 .4-2.5 .3zM31.1 70.3l2.5-.4v.7zM225.4 102.9l2.5 .4-2.5 .3zM208.7 103.3l2.5-.4v.7zM225.4 57.2l2.5 .3-2.5 .4zM31.1 57.5l2.5-.3v.7zM47.2 61.7l2.5 .3-2.5 .4zM31.1 62l2.5-.3v.7zM40.2 100.2l2.5 .3-2.5 .4zM31.1 100.5l2.5-.3v.7z"/>
<path d="M49.7 62l2.5-.3v.7zM121.2 61.7l2.6 .3-2.6 .4z"/>
<path d="M104.4 70l.3 2.5h-.7zM104 66.5h.7l-.3 2.5z"/>
<path d="M123.8 62l2.5-.3v.7zM195.3 61.7l2.5 .3-2.5 .4z"/>
<path d="M27.4 80.1h.6l-.3 2.5zM27.7 84.4l.3 2.5h-.6zM259.1 74.6l.4 2.5h-.7zM258.8 85.7h.7l-.4 2.5z"/>
<path d="M59.5 99l2.5-.3v.7zM201 98.7l2.5 .3-2.5 .4zM31.1 110.2l2.5-.3v.7zM249.4 109.9l2.5 .3-2.5 .4zM41.1 82.4l2.5-.7-.3-.6zM31.1 47.4l2.5-.3v.7zM234.1 47.1l2.5 .3-2.5 .4zM37.7 67.7l-.3 .6 2.3 .9zM228.2 75.8l.3 2.5 .7-.2zM50.2 69.8l2.3-1-.3-.6zM31.1 53l2.5-.3v.7zM196.2 52.7l2.5 .3-2.5 .4zM217.9 66.5l.4 2.5 .3-2.5zM35.7 135.6l-.5 .5 2 1.5zM49.2 150.7l-.3 2.5 1-2.3zM41 156.4l.6 .4 1.2-2.2zM198.5 154.6l1.2 2.2 .6-.4zM224.2 8.7l2.5 .4-2.5 .3zM229.1 9.1l2.5-.4v.7zM235.7 27.5l1.5 2.1 .5-.5zM31.3 19.3l-1.6 2 .6 .3zM251.8 18.7l2.4-.9-.4-.6z"/>
<path d="M20.7 135.6h.7l-.3 2.5zM21.1 139.1l.3 2.5h-.7z"/>
<path d="M232.6 132.7l2.5 .3-2.5 .4zM236.6 133l2.5-.3v.7z"/>
<path d="M235.1 129.1l2.5-.4v.7zM246.2 128.7l2.5 .4-2.5 .3zM31.1 164.3l2.5-.3v.6zM45.4 164l2.5 .3-2.5 .3zM48.8 170.6l2.5-.3v.7zM120.3 170.3l2.5 .3-2.5 .4zM31.1 127.2l2.5-.3v.7zM196.2 126.9l2.5 .3-2.5 .4zM31.1 121.4l2.5-.4v.7zM216.2 121l2.5 .4-2.5 .3z"/>
<path d="M262.5 138.1l.4 2.5h-.7zM262.2 133h.7l-.4 2.5z"/>
<path d="M24.2 151.2h.7l-.4 2.5zM24.5 154.7l.4 2.5h-.7z"/>
<path d="M37.7 147l2.5-.3v.7zM33.4 146.7l2.5 .3-2.5 .4zM51.5 164.7l2.5-.3v.7zM45.4 164.4l2.5 .3-2.5 .4zM57.8 164.4l2.5 .3-2.5 .4zM51.5 164.7l2.5-.3v.7zM46.2 170.3l2.6 .3-2.6 .4zM31.1 170.6l2.5-.3v.7zM194.2 170.3l2.5 .3-2.5 .4zM122.8 170.6l2.5-.3v.7zM234.1 116.2l2.5 .4-2.5 .3zM31.1 116.6l2.5-.4v.7z"/>
<path d="M236.6 159l2.5-.3v.7zM244.7 158.7l2.5 .3-2.5 .4z"/>
</g>
<text font-size="5.6" x="208.8" y="188.3">捷鑫华科技有限公司</text>
<g font-size="4.4">
<text x="16.5" y="8.6">版 本</text>
<text x="34.5" y="8.6">A1.3</text>
<text x="229.3" y="8.2">3X</text>
<text x="236.5" y="8.2">5.9</text>
<text x="15.1" y="13.7">物料编码</text>
<text x="28.9" y="14.2">201401008390</text>
<text x="229.6" y="14.6">18</text>
<text x="240.3" y="14.6">34</text>
<text x="257" y="16.7">2xR1</text>
<text x="270.4" y="17.3">其余</text>
<text x="279.1" y="12.3">3.2</text>
<text x="18.5" y="24.5">2xR1</text>
<text x="265.3" y="29.2" transform="rotate(-90 265.3 29.2)">33</text>
<text x="257.3" y="31.8" transform="rotate(-90 257.3 31.8)">21</text>
<text x="115.1" y="41.3">510</text>
<text x="254.1" y="41.5">2 x</text>
<text x="265.9" y="41.5">4.5 贯穿</text>
<text x="117.9" y="46.5">513.8</text>
<text x="265" y="46">8.6 X 90°</text>
<text x="117.4" y="52.1">419</text>
<text x="18.4" y="59.6">R1</text>
<text x="119.4" y="56.6">492</text>
<text x="37.7" y="61.1">46.7</text>
<text x="39.2" y="65.3">42</text>
<text x="58" y="65.3">3 x M3</text>
<text x="87.8" y="61.1">185</text>
<text x="161.6" y="61.1">185</text>
<text x="212.1" y="61.1">R1</text>
<text x="22.6" y="69.4">21.5</text>
<text x="76.5" y="66.5">14 x M3</text>
<text x="94.3" y="66.5">4</text>
<text x="103.5" y="67.8" transform="rotate(-90 103.5 67.8)">2.5</text>
<text x="238.9" y="66.4">26.4</text>
<text x="24.9" y="76.3">12</text>
<text x="26.9" y="89.5" transform="rotate(-90 26.9 89.5)">4.5</text>
<text x="258.3" y="84.2" transform="rotate(-90 258.3 84.2)">34</text>
<text x="34" y="93.5">21</text>
<text x="48.6" y="93.5">50</text>
<text x="66.2" y="93.5">40</text>
<text x="33.4" y="99.7">29</text>
<text x="115.2" y="98.1">9X40(=360)</text>
<text x="213.1" y="98.1">13</text>
<text x="241.8" y="98.8">5.9</text>
<text x="34.2" y="105.8">3</text>
<text x="47.1" y="105.8">13.5</text>
<text x="215.4" y="102.4">48</text>
<text x="129.8" y="109.3">552</text>
<text x="104.7" y="115.7">513.8</text>
<text x="131.6" y="120.5">469</text>
<text x="23.6" y="129.4">M3</text>
<text x="110.5" y="126.3">419</text>
<text x="240.6" y="128.2">34</text>
<text x="55.8" y="132.4">3 x M3</text>
<text x="226.9" y="132.1">3.8</text>
<text x="261.7" y="134.3" transform="rotate(-90 261.7 134.3)">6.5</text>
<text x="20.2" y="145.7" transform="rotate(-90 20.2 145.7)">2.5</text>
<text x="22.9" y="146.1">4.5</text>
<text x="23.7" y="161.8" transform="rotate(-90 23.7 161.8)">2.5</text>
<text x="32.9" y="158.6">R1</text>
<text x="239.1" y="158.1">26.4</text>
<text x="38.7" y="163.4">42</text>
<text x="49.2" y="163.8">9</text>
<text x="54.6" y="163.8">22</text>
<text x="208" y="162.2">R1</text>
<text x="37.1" y="169.7">44.2</text>
<text x="78.7" y="169.7">185</text>
<text x="151.4" y="169.7">185</text>
<text x="221" y="203.2">1</text>
</g>
<g font-size="3.8">
<text x="171.3" y="203.2">共1张</text>
<text x="182.3" y="203.2">第1张</text>
</g>
<g font-size="3.5">
<text x="225.6" y="156.7">技术要求：</text>
<text x="225.6" y="160.2">表面处理：喷砂氧化，灰色，PANTONE 430C，已样板为准；</text>
<text x="225.6" y="163.7">1.去毛刺，锐角倒钝；</text>
<text x="225.6" y="167.3">2.未注倒角R0.2；</text>
<text x="225.6" y="170.8">3.图纸所有孔位公差尺寸±0.1mm；</text>
<text x="225.6" y="174.3">4.未注尺寸参照3D图；</text>
<text x="225.6" y="177.8">5.表面防止刮花、碰伤、压伤、变形等不良。</text>
<text x="158.9" y="184.9">设 计</text>
<text x="170.9" y="184.9">王恩达</text>
<text x="182.7" y="184.9">2024/3/29</text>
<text x="254.7" y="184.7">材料</text>
<text x="274.4" y="184.7">6061</text>
<text x="158.9" y="190.8">审核</text>
<text x="254.9" y="190.7">机型</text>
<text x="274.6" y="190.8">SV05P</text>
<text x="158.9" y="196.5">批 准</text>
<text x="200.9" y="196.9">阶段标记</text>
<text x="219.3" y="196.9">数量</text>
<text x="231.2" y="196.9">重量</text>
<text x="243.1" y="196.9">比例</text>
<text x="254.9" y="196.9">图号</text>
<text x="267.4" y="197.3">JXHSV05P-02022-a</text>
<text x="231.8" y="202.5">0.4</text>
<text x="242.2" y="203.2">1:2.5</text>
<text x="254.5" y="202.5">名称</text>
<text x="272.5" y="201.8">Z轴型材3</text>
</g>
<text font-size="3.1" x="135.9" y="109.3">±0.4</text>
<g font-size="2.5">
<text x="100.8" y="184">线性公差按GB/T1804-m级执行；形位公差按GB/T1184-K级执行</text>
<text x="32.4" y="188.8">A1.3</text>
<text x="84.5" y="188.8">2024.3.13</text>
<text x="95.1" y="188.8">线性基本尺</text>
<text x="95.1" y="191.3">寸分段的极</text>
<text x="105.3" y="189.1">＞6～30</text>
<text x="112.9" y="189.1">＞30～120</text>
<text x="120.2" y="188.9">＞120～400</text>
<text x="129.2" y="188.9">＞400～1000</text>
<text x="138.1" y="189.1">＞1000～2000</text>
<text x="147.8" y="189.1">＞2000～4000</text>
<text x="32.3" y="193.6">A1.2</text>
<text x="84.5" y="193.8">2024.1.30</text>
<text x="95.1" y="193.8">限偏差数值</text>
<text x="105.9" y="193.8">±0.2</text>
<text x="114.1" y="193.8">±0.3</text>
<text x="122.2" y="193.8">±0.5</text>
<text x="130.7" y="193.8">±0.8</text>
<text x="139.8" y="193.8">±1.2</text>
<text x="150.2" y="193.8">±2</text>
<text x="32.2" y="203.2">版本</text>
<text x="32.4" y="198.9">A1.1</text>
<text x="37.3" y="198.9">修订线</text>
<text x="38.1" y="203.2">标记</text>
<text x="58.3" y="203.2">变更内容</text>
<text x="84.5" y="198.9">2024.1.6</text>
<text x="85.3" y="203.2">日期</text>
<text x="94.8" y="198.3">直线度和平</text>
<text x="94.8" y="200.7">面度的未注</text>
<text x="96.6" y="203.2">公差值</text>
<text x="105.9" y="198.7">≤10</text>
<text x="106.6" y="203.2">0.05</text>
<text x="113.2" y="198.7">＞10～30</text>
<text x="115" y="203.2">0.1</text>
<text x="120.6" y="198.7">＞30～100</text>
<text x="123.2" y="203.2">0.2</text>
<text x="129.1" y="198.7">＞100～300</text>
<text x="131.5" y="203.2">0.4</text>
<text x="138.4" y="198.7">＞300～1000</text>
<text x="141.3" y="203.2">0.6</text>
<text x="147.8" y="198.7">＞1000～3000</text>
<text x="150.4" y="203.2">0.8</text>
</g>
<g font-size="1.8">
<text x="45.5" y="188.8">1、修改尺寸2处；</text>
<text x="45.5" y="197.1">1、增加过孔1个，2、增加螺纹孔1个；3、增加倒角4处；</text>
<text x="45.5" y="192.7">1、增加倒圆角R1，4处；</text>
<text x="45.5" y="198.9">4、改孔距185，共4处；</text>
</g>
</svg>
